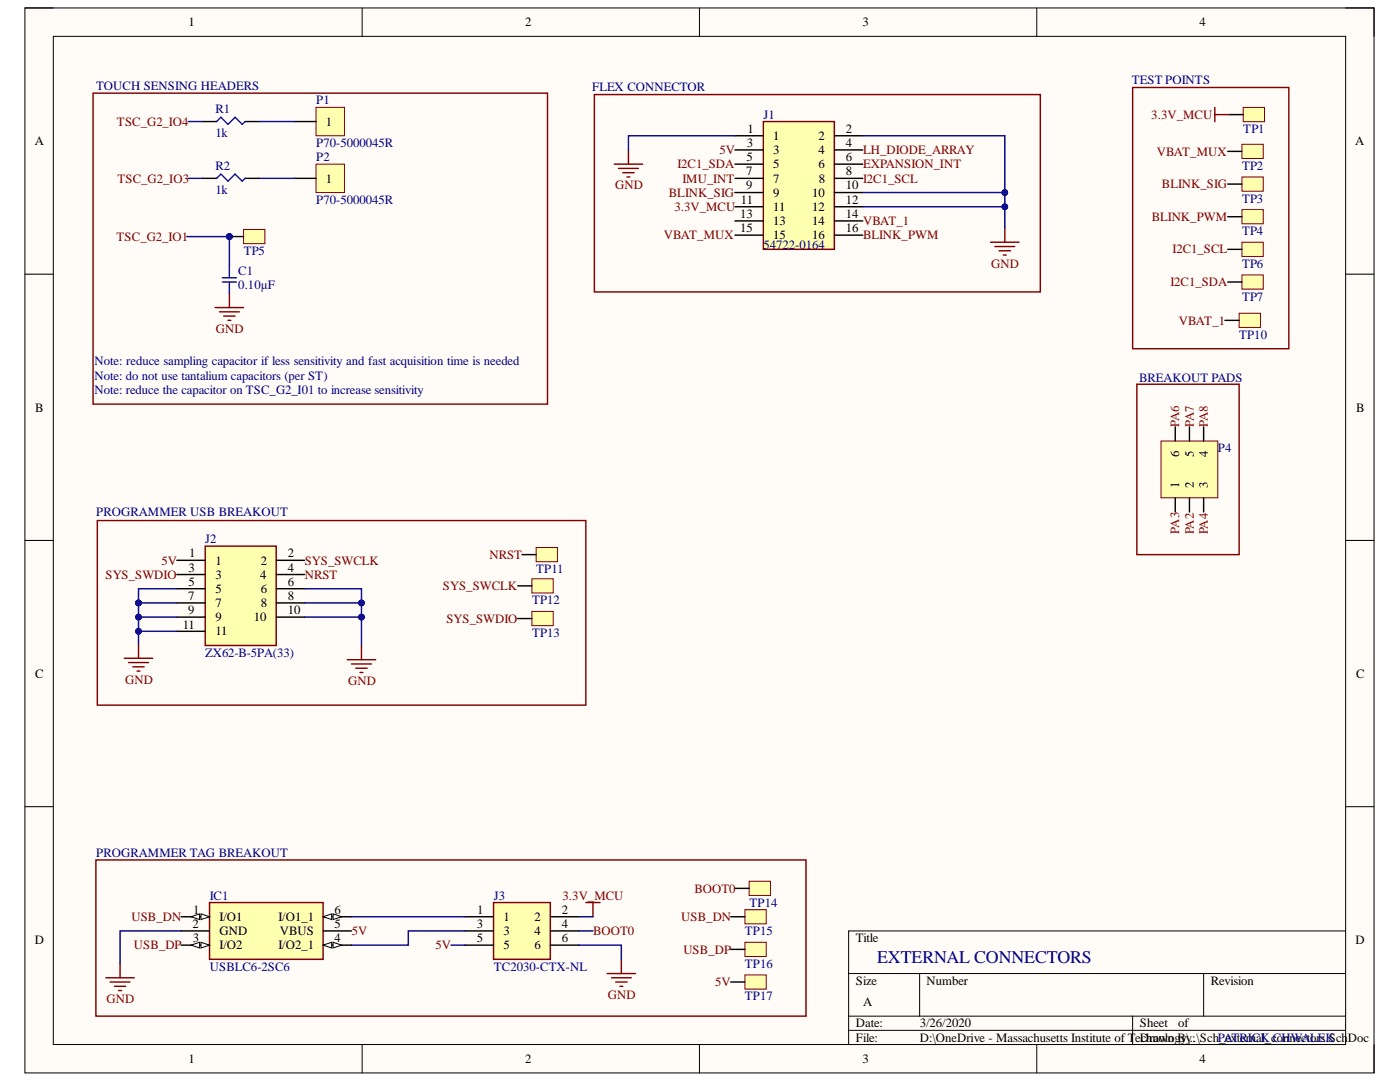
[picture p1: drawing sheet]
<svg xmlns="http://www.w3.org/2000/svg" width="279mm" height="216mm" viewBox="0 0 279 216" stroke-linecap="round" stroke-linejoin="round" font-family="sans-serif">
<path d="M5 1.6h269.2v212.5h-269.2z" fill-rule="evenodd" fill="#fffcf8"/>
<path d="M5 1.6h269.2v212.5h-269.2z" fill="none" stroke="#000" stroke-width=".2"/>
<path d="M10.6 7.3h258v201.1h-258z" fill-rule="evenodd" fill="#fffcf8"/>
<g fill="none" stroke="#000" stroke-width=".2">
<path d="M5 1.6h5.6M10.6 7.3h258v201.1h-258zM72.3 1.6v5.7M139.6 1.6v5.7M206.9 1.6v5.7M268.6 1.6h5.6v5.7M5 54.7h5.6M268.6 54.7h5.6M5 107.8h5.6M268.6 107.8h5.6M5 161h5.6M268.6 161h5.6"/>
<path d="M169.4 194.3h99.2M183.5 194.3v8.5M240.2 194.3v8.5M268.6 185.8h-99.2v22.6M72.3 208.4v5.7M139.6 208.4v5.7M169.4 202.8h99.2M169.4 205.6h99.2M206.9 208.4v5.7M226 202.8v5.6M274.2 208.4v5.7"/>
</g>
<path d="M45.8 58.5v2.9M42.9 61.4h5.7M43.8 62.2h4M44.6 63.1h2.3M45.5 63.9h.6" fill="none" stroke="#800000" stroke-width=".29"/>
<path d="M40.4 24.3h2.8M40.4 35.6h2.8M48.9 24.3h2.8M48.9 35.6h2.8" fill="none" stroke="#000" stroke-width=".29"/>
<path d="M43.2 24.3l.9-.9 1.4 1.4 1.4-1.4 1.4 1.4 .6-.5M43.2 35.6l.9-.9 1.4 1.5 1.4-1.5 1.4 1.5 .6-.6" fill="none" stroke="#00f" stroke-width=".29"/>
<path d="M98.5 180.1h11.3v11.3h-11.3z" fill-rule="evenodd" fill="#ffffb0"/>
<path d="M19.1 171.6h141.8v31.2h-141.8zM98.5 180.1h11.3v11.3h-11.3zM116.9 180.1h2.9M118.3 180.1v2.8M121.2 194.3h5.6M122 195.1h4M122.9 196h2.2M123.7 196.8h.6M124 191.4v2.9" fill="none" stroke="#800000" stroke-width=".29"/>
<path d="M92.8 182.9h5.7M92.8 185.8h5.7M92.8 188.6h5.7M109.8 182.9h5.7M109.8 185.8h5.7M109.8 188.6h5.7" fill="none" stroke="#000" stroke-width=".29"/>
<path d="M152.3 24.3h14.2v25.5h-14.2z" fill-rule="evenodd" fill="#ffffb0"/>
<path d="M152.3 24.3h14.2v25.5h-14.2z" fill="none" stroke="#800000" stroke-width=".29"/>
<g fill="none" stroke="#000" stroke-width=".29">
<path d="M146.7 27.1h5.6M146.7 29.9h5.6M146.7 32.8h5.6M146.7 35.6h5.6M146.7 38.4h5.6M166.5 27.1h5.7M166.5 29.9h5.7M166.5 32.8h5.7M166.5 35.6h5.7M166.5 38.4h5.7M146.7 41.3h5.6M146.7 44.1h5.6"/>
<path d="M146.7 46.9h5.6M166.5 41.3h5.7M166.5 44.1h5.7M166.5 46.9h5.7"/>
</g>
<path d="M63.1 21.4h5.6v5.7h-5.6z" fill-rule="evenodd" fill="#ffffb0"/>
<path d="M63.1 21.4h5.6v5.7h-5.6z" fill="none" stroke="#800000" stroke-width=".2"/>
<path d="M58.8 24.3h4.3" fill="none" stroke="#000" stroke-width=".29"/>
<path d="M63.1 32.8h5.6v5.6h-5.6z" fill-rule="evenodd" fill="#ffffb0"/>
<path d="M63.1 32.8h5.6v5.6h-5.6z" fill="none" stroke="#800000" stroke-width=".2"/>
<path d="M58.8 35.6h4.3" fill="none" stroke="#000" stroke-width=".29"/>
<path d="M41.8 180.1h22.7v11.3h-22.7z" fill-rule="evenodd" fill="#ffffb0"/>
<path d="M41.8 180.1h22.7v11.3h-22.7z" fill="none" stroke="#800000" stroke-width=".29"/>
<path d="M36.1 182.9h5.7" fill="none" stroke="#000" stroke-width=".29"/>
<path d="M40.1 182.4l1.7 .5-1.7 .6z" fill="#f8fcff"/>
<path d="M40.1 182.4l1.7 .5-1.7 .6z" fill="none" stroke="#000" stroke-width=".2"/>
<path d="M38.1 182.9l1.7-.5v1.1z" fill="#f8fcff"/>
<path d="M38.1 182.9l1.7-.5v1.1z" fill="none" stroke="#000" stroke-width=".2"/>
<path d="M36.1 185.8h5.7M36.1 188.6h5.7" fill="none" stroke="#000" stroke-width=".29"/>
<path d="M40.1 188l1.7 .6-1.7 .6z" fill="#f8fcff"/>
<path d="M40.1 188l1.7 .6-1.7 .6z" fill="none" stroke="#000" stroke-width=".2"/>
<path d="M38.1 188.6l1.7-.6v1.2z" fill="#f8fcff"/>
<path d="M38.1 188.6l1.7-.6v1.2z" fill="none" stroke="#000" stroke-width=".2"/>
<path d="M64.5 182.9h5.7" fill="none" stroke="#000" stroke-width=".29"/>
<path d="M64.5 182.9l1.7-.5v1.1z" fill="#f8fcff"/>
<path d="M64.5 182.9l1.7-.5v1.1z" fill="none" stroke="#000" stroke-width=".2"/>
<path d="M66.5 182.4l1.7 .5-1.7 .6z" fill="#f8fcff"/>
<path d="M66.5 182.4l1.7 .5-1.7 .6z" fill="none" stroke="#000" stroke-width=".2"/>
<path d="M64.5 185.8h5.7M64.5 188.6h5.7" fill="none" stroke="#000" stroke-width=".29"/>
<path d="M64.5 188.6l1.7-.6v1.2z" fill="#f8fcff"/>
<path d="M64.5 188.6l1.7-.6v1.2z" fill="none" stroke="#000" stroke-width=".2"/>
<path d="M66.5 188l1.7 .6-1.7 .6z" fill="#f8fcff"/>
<path d="M66.5 188l1.7 .6-1.7 .6z" fill="none" stroke="#000" stroke-width=".2"/>
<path d="M41 109h14.1v19.8h-14.1z" fill-rule="evenodd" fill="#ffffb0"/>
<g fill="none" stroke="#800000" stroke-width=".29">
<path d="M18.6 18.6h90.7v62h-90.7zM19.4 103.9h97.5v36.8h-97.5zM41 109h14.1v19.8h-14.1zM24.8 131.4h5.7M25.7 132.2h3.9M26.5 133.1h2.3M27.4 133.9h.5M27.6 128.5v2.9M69.3 131.6h5.7M70.2 132.5h3.9M71 133.3h2.3M71.9 134.2h.5"/>
<path d="M72.1 128.8v2.8M21.1 195.1h5.7M22 196h3.9M22.8 196.8h2.3M23.7 197.7h.5M24 192.3v2.8"/>
</g>
<path d="M35.3 111.8h5.7M35.3 114.6h5.7M35.3 117.5h5.7M55.1 111.8h5.7M55.1 114.6h5.7M55.1 117.5h5.7M35.3 120.3h5.7M35.3 123.1h5.7M35.3 126h5.7M55.1 120.3h5.7M55.1 123.1h5.7" fill="none" stroke="#000" stroke-width=".29"/>
<path d="M148.7 194.5h4.2v2.9h-4.2z" fill-rule="evenodd" fill="#ffffb0"/>
<path d="M148.7 194.5h4.2v2.9h-4.2z" fill="none" stroke="#800000" stroke-width=".2"/>
<path d="M145.8 196h2.9" fill="none" stroke="#000" stroke-width=".29"/>
<path d="M248.1 21.4h4.3v2.9h-4.3z" fill-rule="evenodd" fill="#ffffb0"/>
<path d="M248.1 21.4h4.3v2.9h-4.3z" fill="none" stroke="#800000" stroke-width=".2"/>
<path d="M245.3 22.9h2.8" fill="none" stroke="#000" stroke-width=".29"/>
<path d="M106.2 115.5h4.2v2.8h-4.2z" fill-rule="evenodd" fill="#ffffb0"/>
<path d="M106.2 115.5h4.2v2.8h-4.2z" fill="none" stroke="#800000" stroke-width=".2"/>
<path d="M103.3 116.9h2.9" fill="none" stroke="#000" stroke-width=".29"/>
<path d="M106.2 122h4.2v2.8h-4.2z" fill-rule="evenodd" fill="#ffffb0"/>
<path d="M106.2 122h4.2v2.8h-4.2z" fill="none" stroke="#800000" stroke-width=".2"/>
<path d="M103.3 123.4h2.9" fill="none" stroke="#000" stroke-width=".29"/>
<path d="M148.7 181.5h4.2v2.8h-4.2z" fill-rule="evenodd" fill="#ffffb0"/>
<path d="M148.7 181.5h4.2v2.8h-4.2z" fill="none" stroke="#800000" stroke-width=".2"/>
<path d="M145.8 182.9h2.9" fill="none" stroke="#000" stroke-width=".29"/>
<path d="M148.7 188h4.2v2.9h-4.2z" fill-rule="evenodd" fill="#ffffb0"/>
<path d="M148.7 188h4.2v2.9h-4.2z" fill="none" stroke="#800000" stroke-width=".2"/>
<path d="M145.8 189.4h2.9" fill="none" stroke="#000" stroke-width=".29"/>
<path d="M247.9 41.8h4.2v2.9h-4.2z" fill-rule="evenodd" fill="#ffffb0"/>
<path d="M247.9 41.8h4.2v2.9h-4.2z" fill="none" stroke="#800000" stroke-width=".2"/>
<path d="M245 43.2h2.9" fill="none" stroke="#000" stroke-width=".29"/>
<path d="M247.9 48.3h4.2v2.9h-4.2z" fill-rule="evenodd" fill="#ffffb0"/>
<path d="M247.9 48.3h4.2v2.9h-4.2z" fill="none" stroke="#800000" stroke-width=".2"/>
<path d="M245 49.8h2.9" fill="none" stroke="#000" stroke-width=".29"/>
<path d="M247.9 54.9h4.2v2.8h-4.2z" fill-rule="evenodd" fill="#ffffb0"/>
<path d="M247.9 54.9h4.2v2.8h-4.2z" fill="none" stroke="#800000" stroke-width=".2"/>
<path d="M245 56.3h2.9" fill="none" stroke="#000" stroke-width=".29"/>
<path d="M247.9 28.8h4.2v2.8h-4.2z" fill-rule="evenodd" fill="#ffffb0"/>
<path d="M247.9 28.8h4.2v2.8h-4.2z" fill="none" stroke="#800000" stroke-width=".2"/>
<path d="M245 30.2h2.9" fill="none" stroke="#000" stroke-width=".29"/>
<path d="M247.9 35.3h4.2v2.8h-4.2z" fill-rule="evenodd" fill="#ffffb0"/>
<path d="M247.9 35.3h4.2v2.8h-4.2z" fill="none" stroke="#800000" stroke-width=".2"/>
<path d="M245 36.7h2.9" fill="none" stroke="#000" stroke-width=".29"/>
<path d="M242.4 21.4v2.9M242.4 22.9h2.9" fill="none" stroke="#800000" stroke-width=".29"/>
<path d="M107 109.3h4.2v2.8h-4.2z" fill-rule="evenodd" fill="#ffffb0"/>
<path d="M107 109.3h4.2v2.8h-4.2z" fill="none" stroke="#800000" stroke-width=".2"/>
<path d="M104.2 110.7h2.8" fill="none" stroke="#000" stroke-width=".29"/>
<circle cx="45.8" cy="47.2" r=".57" fill="#000080"/>
<circle cx="45.8" cy="47.2" r=".57" fill="none" stroke="#000080" stroke-width=".2"/>
<path d="M48.6 45.8h4.3v2.8h-4.3z" fill-rule="evenodd" fill="#ffffb0"/>
<path d="M48.6 45.8h4.3v2.8h-4.3z" fill="none" stroke="#800000" stroke-width=".2"/>
<path d="M45.8 47.2h2.8" fill="none" stroke="#000" stroke-width=".29"/>
<circle cx="45.8" cy="47.2" r=".57" fill="#000080"/>
<circle cx="45.8" cy="47.2" r=".57" fill="none" stroke="#000080" stroke-width=".2"/>
<path d="M149.5 175.8h4.3v2.9h-4.3z" fill-rule="evenodd" fill="#ffffb0"/>
<path d="M149.5 175.8h4.3v2.9h-4.3z" fill="none" stroke="#800000" stroke-width=".2"/>
<path d="M146.7 177.3h2.8" fill="none" stroke="#000" stroke-width=".29"/>
<path d="M247.3 62.5h4.2v2.8h-4.2z" fill-rule="evenodd" fill="#ffffb0"/>
<path d="M247.3 62.5h4.2v2.8h-4.2z" fill="none" stroke="#800000" stroke-width=".2"/>
<path d="M244.5 63.9h2.8" fill="none" stroke="#000" stroke-width=".29"/>
<path d="M122.6 32.8h5.7M123.4 33.6h4M124.3 34.5h2.3M125.1 35.3h.6M125.4 29.9v2.9M197.7 48.3h5.7M198.5 49.2h4M199.4 50h2.3M200.2 50.9h.6M200.5 45.5v2.8" fill="none" stroke="#800000" stroke-width=".29"/>
<path d="M231.7 88h11.3v11.3h-11.3z" fill-rule="evenodd" fill="#ffffb0"/>
<path d="M231.7 88h11.3v11.3h-11.3z" fill="none" stroke="#800000" stroke-width=".2"/>
<path d="M234.5 85.2v2.8M234.5 99.3v2.9M237.4 85.2v2.8M237.4 99.3v2.9M240.2 85.2v2.8M240.2 99.3v2.9" fill="none" stroke="#000" stroke-width=".29"/>
<path d="M118.6 18.9h89v39.4h-89zM226 17.5h31.2v52.1h-31.2zM226.9 76.7h20.4v34h-20.4z" fill="none" stroke="#800000" stroke-width=".29"/>
<path d="M44.4 56.3h2.8M44.4 55.4h2.8M45.8 52.9v2.5M45.8 56.3v2.2" fill="none" stroke="#00f" stroke-width=".29"/>
<path d="M27.6 120.3v8.2" fill="none" stroke="#000080" stroke-width=".29"/>
<circle cx="27.6" cy="126" r=".57" fill="#000080"/>
<circle cx="27.6" cy="126" r=".57" fill="none" stroke="#000080" stroke-width=".2"/>
<circle cx="27.6" cy="123.1" r=".57" fill="#000080"/>
<circle cx="27.6" cy="123.1" r=".57" fill="none" stroke="#000080" stroke-width=".2"/>
<circle cx="27.6" cy="120.3" r=".57" fill="#000080"/>
<circle cx="27.6" cy="120.3" r=".57" fill="none" stroke="#000080" stroke-width=".2"/>
<path d="M27.6 126h7.7M36.1 185.8h-12.1v6.5" fill="none" stroke="#000080" stroke-width=".29"/>
<circle cx="27.6" cy="126" r=".57" fill="#000080"/>
<circle cx="27.6" cy="126" r=".57" fill="none" stroke="#000080" stroke-width=".2"/>
<path d="M27.6 123.1h7.7" fill="none" stroke="#000080" stroke-width=".29"/>
<circle cx="27.6" cy="123.1" r=".57" fill="#000080"/>
<circle cx="27.6" cy="123.1" r=".57" fill="none" stroke="#000080" stroke-width=".2"/>
<path d="M27.6 120.3h7.7" fill="none" stroke="#000080" stroke-width=".29"/>
<circle cx="27.6" cy="120.3" r=".57" fill="#000080"/>
<circle cx="27.6" cy="120.3" r=".57" fill="none" stroke="#000080" stroke-width=".2"/>
<path d="M35.3 117.5h-7.7v2.8" fill="none" stroke="#000080" stroke-width=".29"/>
<circle cx="27.6" cy="120.3" r=".57" fill="#000080"/>
<circle cx="27.6" cy="120.3" r=".57" fill="none" stroke="#000080" stroke-width=".2"/>
<path d="M37.3 47.2h8.5v5.7" fill="none" stroke="#000080" stroke-width=".29"/>
<circle cx="45.8" cy="47.2" r=".57" fill="#000080"/>
<circle cx="45.8" cy="47.2" r=".57" fill="none" stroke="#000080" stroke-width=".2"/>
<path d="M37.6 35.6h2.8M37.6 24.3h2.8M51.7 35.6h7.1M51.7 24.3h7.1M60.8 123.1h11.3v5.7" fill="none" stroke="#000080" stroke-width=".29"/>
<circle cx="72.1" cy="123.1" r=".57" fill="#000080"/>
<circle cx="72.1" cy="123.1" r=".57" fill="none" stroke="#000080" stroke-width=".2"/>
<path d="M60.8 120.3h11.3v2.8" fill="none" stroke="#000080" stroke-width=".29"/>
<circle cx="72.1" cy="120.3" r=".57" fill="#000080"/>
<circle cx="72.1" cy="120.3" r=".57" fill="none" stroke="#000080" stroke-width=".2"/>
<circle cx="72.1" cy="123.1" r=".57" fill="#000080"/>
<circle cx="72.1" cy="123.1" r=".57" fill="none" stroke="#000080" stroke-width=".2"/>
<path d="M60.8 117.5h11.3v2.8" fill="none" stroke="#000080" stroke-width=".29"/>
<circle cx="72.1" cy="120.3" r=".57" fill="#000080"/>
<circle cx="72.1" cy="120.3" r=".57" fill="none" stroke="#000080" stroke-width=".2"/>
<path d="M146.7 27.1h-21.3v2.8M172.2 41.3h28.3v4.2M70.2 182.9h22.6M90 188.6h2.8M92.8 185.8h-11.3v2.8h-11.3M115.5 188.6h8.5v2.8M115.5 182.9h2.8M115.5 185.8h2.8" fill="none" stroke="#000080" stroke-width=".29"/>
<circle cx="200.5" cy="41.3" r=".57" fill="#000080"/>
<circle cx="200.5" cy="41.3" r=".57" fill="none" stroke="#000080" stroke-width=".2"/>
<path d="M172.2 38.4h28.3v2.9" fill="none" stroke="#000080" stroke-width=".29"/>
<circle cx="200.5" cy="41.3" r=".57" fill="#000080"/>
<circle cx="200.5" cy="41.3" r=".57" fill="none" stroke="#000080" stroke-width=".2"/>
<circle cx="200.5" cy="38.4" r=".57" fill="#000080"/>
<circle cx="200.5" cy="38.4" r=".57" fill="none" stroke="#000080" stroke-width=".2"/>
<path d="M172.2 27.1h28.3v11.3" fill="none" stroke="#000080" stroke-width=".29"/>
<circle cx="200.5" cy="38.4" r=".57" fill="#000080"/>
<circle cx="200.5" cy="38.4" r=".57" fill="none" stroke="#000080" stroke-width=".2"/>
<text font-size="3.6" fill="#000080" x="175" y="192.1">EXTERNAL CONNECTORS</text>
<g font-size="2.5">
<text x="37.6" y="5.2">1</text>
<text x="104.8" y="5.2">2</text>
<text x="172.2" y="5.2">3</text>
<text x="239.4" y="5.2">4</text>
<text x="6.9" y="29">A</text>
<text x="65.1" y="25.1">1</text>
<text x="149.1" y="29.3">3</text>
<text x="149.1" y="26.5">1</text>
<text x="154.3" y="27.9">1</text>
<text x="163.4" y="27.9">2</text>
<text x="168.8" y="26.5">2</text>
<text x="168.8" y="29.3">4</text>
<text x="270.5" y="29">A</text>
<text x="148.9" y="35">7</text>
<text x="149" y="32.1">5</text>
<text x="154.3" y="30.8">3</text>
<text x="154.3" y="33.6">5</text>
<text x="163.4" y="30.8">4</text>
<text x="163.4" y="33.6">6</text>
<text x="168.8" y="32.1">6</text>
<text x="168.8" y="35">8</text>
<text x="65.1" y="36.5">1</text>
<text x="147.9" y="40.7">11</text>
<text x="148.9" y="37.8">9</text>
<text x="154.3" y="36.5">7</text>
<text x="154.3" y="39.2">9</text>
<text x="162.1" y="39.2">10</text>
<text x="163.4" y="36.5">8</text>
<text x="168.8" y="37.8">10</text>
<text x="168.8" y="40.7">12</text>
<text x="147.7" y="43.5">13</text>
<text x="147.7" y="46.3">15</text>
<text x="154.3" y="42.1">11</text>
<text x="154.3" y="44.9">13</text>
<text x="154.3" y="47.8">15</text>
<text x="162.1" y="42.1">12</text>
<text x="162.1" y="44.9">14</text>
<text x="162.1" y="47.8">16</text>
<text x="168.8" y="43.5">14</text>
<text x="168.8" y="46.3">16</text>
<text x="7" y="82.1">B</text>
<text x="270.6" y="82.1">B</text>
<text x="235.4" y="91.2" transform="rotate(-90 235.4 91.2)">6</text>
<text x="238.2" y="91.1" transform="rotate(-90 238.2 91.1)">5</text>
<text x="241" y="91.2" transform="rotate(-90 241 91.2)">4</text>
<text x="235.4" y="97.3" transform="rotate(-90 235.4 97.3)">1</text>
<text x="238.2" y="97.3" transform="rotate(-90 238.2 97.3)">2</text>
<text x="241" y="97.3" transform="rotate(-90 241 97.3)">3</text>
<text x="37.7" y="111.2">1</text>
<text x="43" y="112.7">1</text>
<text x="52" y="112.7">2</text>
<text x="57.4" y="111.2">2</text>
<text x="37.6" y="119.8">7</text>
<text x="37.6" y="114.1">3</text>
<text x="37.6" y="116.9">5</text>
<text x="43" y="115.4">3</text>
<text x="43" y="118.3">5</text>
<text x="51.9" y="115.4">4</text>
<text x="52" y="118.3">6</text>
<text x="57.4" y="114.1">4</text>
<text x="57.4" y="116.9">6</text>
<text x="57.4" y="119.8">8</text>
<text x="36.5" y="125.4">11</text>
<text x="37.6" y="122.6">9</text>
<text x="43" y="121.1">7</text>
<text x="43" y="124">9</text>
<text x="50.7" y="124">10</text>
<text x="52" y="121.1">8</text>
<text x="57.4" y="122.6">10</text>
<text x="43" y="126.8">11</text>
<text x="7" y="135.2">C</text>
<text x="270.6" y="135.2">C</text>
<text x="38.4" y="185.2">2</text>
<text x="38.6" y="182.3">1</text>
<text x="43.8" y="183.8">I/O1</text>
<text x="55.6" y="183.8">I/O1_1</text>
<text x="66.7" y="182.3">6</text>
<text x="66.7" y="185.2">5</text>
<text x="95.2" y="185.2">3</text>
<text x="95.3" y="182.3">1</text>
<text x="100.5" y="183.8">1</text>
<text x="106.7" y="183.8">2</text>
<text x="112.1" y="182.3">2</text>
<text x="112.1" y="185.2">4</text>
<text x="6.9" y="188.3">D</text>
<text x="38.5" y="188">3</text>
<text x="43.8" y="186.6">GND</text>
<text x="43.8" y="189.4">I/O2</text>
<text x="55.6" y="189.4">I/O2_1</text>
<text x="55.8" y="186.6">VBUS</text>
<text x="66.7" y="188">4</text>
<text x="95.2" y="188">5</text>
<text x="100.5" y="186.6">3</text>
<text x="100.5" y="189.4">5</text>
<text x="106.7" y="186.6">4</text>
<text x="106.7" y="189.4">6</text>
<text x="112.1" y="188">6</text>
<text x="170.8" y="188">Title</text>
<text x="270.5" y="188.3">D</text>
<text x="170.8" y="196.6">Size</text>
<text x="184.9" y="196.6">Number</text>
<text x="241.6" y="196.6">Revision</text>
<text x="172.2" y="200.8">A</text>
<text x="170.8" y="205">Date:</text>
<text x="170.8" y="207.9">File:</text>
<text x="183.6" y="205">3/26/2020</text>
<text x="183.6" y="207.9">D:\OneDrive - Massachusetts Institute of T</text>
<text x="226.5" y="207.9">eDrawn y\..\Sch_external_connectors.SchDoc</text>
<text x="227.5" y="205">Sheet</text>
<text x="227.6" y="207.9">chnologBy:</text>
<text x="235.1" y="205">of</text>
<text x="37.6" y="212.1">1</text>
<text x="104.8" y="212.1">2</text>
<text x="172.2" y="212.1">3</text>
<text x="239.4" y="212.1">4</text>
</g>
<g font-size="2.5" fill="#000080">
<text x="225.9" y="16.7">TEST POINTS</text>
<text x="19.2" y="18">TOUCH SENSING HEADERS</text>
<text x="43" y="22.6">R1</text>
<text x="63.1" y="20.8">P1</text>
<text x="118.2" y="18.1">FLEX CONNECTOR</text>
<text x="152.4" y="23.7">J1</text>
<text x="43" y="27.4">1k</text>
<text x="63.1" y="29.3">P70-5000045R</text>
<text x="248.1" y="26.6">TP1</text>
<text x="43" y="33.9">R2</text>
<text x="63.1" y="32.1">P2</text>
<text x="247.9" y="33.9">TP2</text>
<text x="43" y="38.7">1k</text>
<text x="63.1" y="40.7">P70-5000045R</text>
<text x="247.9" y="40.4">TP3</text>
<text x="247.9" y="46.9">TP4</text>
<text x="48.6" y="50.9">TP5</text>
<text x="152.4" y="49.7">54722-0164</text>
<text x="247.9" y="53.5">TP6</text>
<text x="47.5" y="54.8">C1</text>
<text x="47.5" y="57.7">0.10µF</text>
<text x="247.9" y="60">TP7</text>
<text x="247.3" y="67.6">TP10</text>
<text x="18.9" y="72.7">Note: reduce sampling capacitor if less sensitivity and fast acquisition time is needed</text>
<text x="18.9" y="75.8">Note: do not use tantalium capacitors (per ST)</text>
<text x="227.3" y="76.2">BREAKOUT PADS</text>
<text x="18.9" y="78.7">Note: reduce the capacitor on TSC_G2_I01 to increase sensitivity</text>
<text x="243.1" y="90.2">P4</text>
<text x="19.2" y="103">PROGRAMMER USB BREAKOUT</text>
<text x="40.9" y="108.4">J2</text>
<text x="107" y="114.3">TP11</text>
<text x="106.2" y="120.6">TP12</text>
<text x="40.9" y="131.1">ZX62-B-5PA(33)</text>
<text x="106.2" y="127.1">TP13</text>
<text x="19.2" y="171">PROGRAMMER TAG BREAKOUT</text>
<text x="41.9" y="179.6">IC1</text>
<text x="98.6" y="179.6">J3</text>
<text x="149.6" y="180.9">TP14</text>
<text x="148.6" y="186.6">TP15</text>
<text x="41.9" y="193.7">USBLC6-2SC6</text>
<text x="98.6" y="193.7">TC2030-CTX-NL</text>
<text x="148.6" y="193.1">TP16</text>
<text x="148.6" y="199.6">TP17</text>
<text x="243.1" y="207.9">PATRICK CHWALEK</text>
</g>
<g font-size="2.5" fill="#800000">
<text x="229.8" y="23.7">3.3V_MCU</text>
<text x="23.3" y="25.1">TSC_G2_IO4</text>
<text x="135.2" y="33.6">I2C1_SDA</text>
<text x="143.6" y="30.8">5V</text>
<text x="172.2" y="33.6">EXPANSION_INT</text>
<text x="172.2" y="30.8">LH_DIODE_ARRAY</text>
<text x="230.9" y="31">VBAT_MUX</text>
<text x="23.4" y="36.5">TSC_G2_IO3</text>
<text x="122.8" y="37.8">GND</text>
<text x="133.5" y="39.2">BLINK_SIG</text>
<text x="136.2" y="36.5">IMU_INT</text>
<text x="172.2" y="36.5">I2C1_SCL</text>
<text x="231.9" y="37.6">BLINK_SIG</text>
<text x="132.5" y="47.8">VBAT_MUX</text>
<text x="134.6" y="42.1">3.3V_MCU</text>
<text x="172.2" y="47.8">BLINK_PWM</text>
<text x="172.2" y="44.9">VBAT_1</text>
<text x="229.9" y="44.1">BLINK_PWM</text>
<text x="23.3" y="48">TSC_G2_IO1</text>
<text x="197.8" y="53.5">GND</text>
<text x="234" y="50.6">I2C1_SCL</text>
<text x="233.6" y="57.1">I2C1_SDA</text>
<text x="235.3" y="64.8">VBAT_1</text>
<text x="43.1" y="66.5">GND</text>
<text x="235.4" y="85.2" transform="rotate(-90 235.4 85.2)">PA6</text>
<text x="238.2" y="85.2" transform="rotate(-90 238.2 85.2)">PA7</text>
<text x="241" y="85.2" transform="rotate(-90 241 85.2)">PA8</text>
<text x="235.4" y="106.5" transform="rotate(-90 235.4 106.5)">PA3</text>
<text x="238.2" y="106.7" transform="rotate(-90 238.2 106.7)">PA2</text>
<text x="241" y="106.7" transform="rotate(-90 241 106.7)">PA4</text>
<text x="32.2" y="112.7">5V</text>
<text x="60.8" y="112.7">SYS_SWCLK</text>
<text x="97.7" y="111.6">NRST</text>
<text x="21.1" y="115.4">SYS_SWDIO</text>
<text x="60.8" y="115.4">NRST</text>
<text x="88.4" y="117.7">SYS_SWCLK</text>
<text x="89.1" y="124.2">SYS_SWDIO</text>
<text x="25" y="136.4">GND</text>
<text x="69.5" y="136.8">GND</text>
<text x="112.3" y="179.6">3.3V_MCU</text>
<text x="138.6" y="178.1">BOOT0</text>
<text x="26.2" y="183.8">USB_DN</text>
<text x="136" y="183.8">USB_DN</text>
<text x="26.7" y="189.4">USB_DP</text>
<text x="70.2" y="186.6">5V</text>
<text x="86.9" y="189.4">5V</text>
<text x="118.4" y="186.6">BOOT0</text>
<text x="136.4" y="190.3">USB_DP</text>
<text x="142.7" y="196.8">5V</text>
<text x="21.2" y="200.2">GND</text>
<text x="121.3" y="199.3">GND</text>
</g>
</svg>
